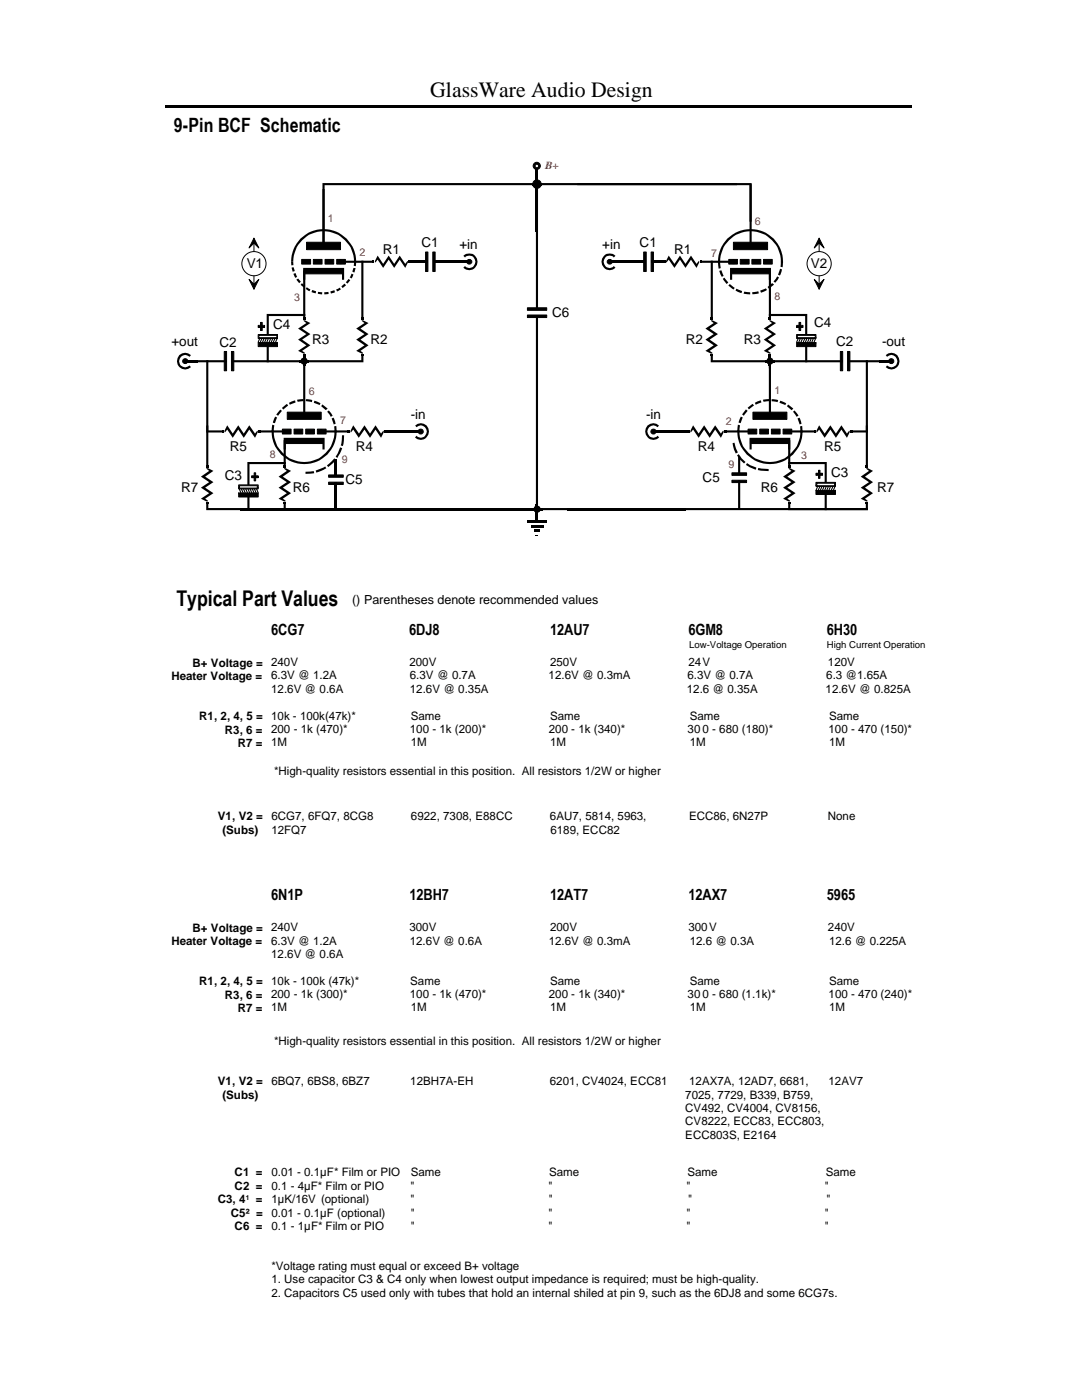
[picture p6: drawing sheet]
<svg xmlns="http://www.w3.org/2000/svg" width="216mm" height="279mm" viewBox="0 0 216 279" stroke-linecap="round" stroke-linejoin="round" font-family="sans-serif">
<path d="M32.9 21.3h149M122.9 52.2h11.1" fill="none" stroke="#000" stroke-width=".42"/>
<path d="M121.5 50.3h.4v3.9h-.4z" fill="#fff"/>
<path d="M121.7 52.2h2.4" fill="none" stroke="#000" stroke-width=".42"/>
<path d="M119.8 52h1.9v.5h-1.9z" fill="#fff"/>
<path d="M120.7 50.8a1.72 1.72 0 0 1 2.1 .3l-.3 .3a1.19 1.19 0 0 0-1.7 0 1.19 1.19 0 0 0 0 1.7 1.19 1.19 0 0 0 1.7 0l.3 .3a1.66 1.66 0 0 1-2.5-.1 1.66 1.66 0 0 1 .4-2.5z" fill="#000"/>
<g fill="#000" stroke="#000" stroke-width=".2">
<path d="M50.7 47.5l.9 2-.9-1-1 1z" fill-rule="evenodd"/>
<path d="M49.7 55.8l1 .9 .9-.9-.9 1.9z" fill-rule="evenodd"/>
<circle cx="121.7" cy="52.2" r=".49"/>
</g>
<path d="M50.7 47.5v10.2" fill="none" stroke="#000" stroke-width=".2"/>
<circle cx="50.7" cy="52.6" r="2.41" fill="#fff" stroke="#000" stroke-width=".2"/>
<g fill="#000">
<path d="M140.1 52h6v-.3h.5v1h-.5l.2-1 .3 .8h-6.5zM145.1 47.6a6.5 6.5 0 0 1 7.2-1.4 6.5 6.5 0 0 1 4 6.3h-.5a6.1 6.1 0 0 0-6-6.3 6.1 6.1 0 0 0-6.1 6.3h-.4a6.7 6.7 0 0 1 1.8-4.9zM143.3 52.3h.4l.1 1.2-.4 .1zM143.5 54.1l.4-.2 .5 1.2-.4 .1zM144.2 55.6l.4-.2 .7 1-.3 .3zM145.9 54h7.9v19.5h-.4v-19.1h-7.5zM145.7 53.5h8.1v2.3h-.4v-1.9h-7.3v1.9h-.4zM145.6 56.7l1 .7-.2 .4-1.1-.8zM149.6 36.7h.4v11.9l2.7 .3-5.8 .2v-.5h5.8v.5h-3.1zM146.9 57.6l1.2 .5-.1 .4-1.2-.5zM148.5 58.2l1.2 .1v.5l-1.2-.2zM115.2 36.5h34.8v7.7h-.4v-7.2h-34.4z"/>
<path d="M150.1 58.3l1.2-.2 .1 .4-1.3 .2zM151.7 58l1.1-.5 .2 .4-1.2 .5zM153.2 57.3l.9-.8 .3 .3-1 .8zM155.1 55.2l.3 .2-.7 1-.4-.2zM155.7 53.6l.3 .2-.4 1.2-.4-.2zM155.8 52h.5l-.1 1.3h-.5zM150.6 80.4l1.2-.5 .1 .4-1.1 .5zM152.2 79.8l1.3-.2v.5l-1.1 .1zM154 79.7l1.3 .1-.1 .5-1.2-.2zM143.9 85.9h6.1v-.3h.5v1h-.5l.2-1 .3 .7h-6.6zM147.1 85.9h.4a6.1 6.1 0 0 0 6.1 6.3 6.1 6.1 0 0 0 6.1-6.3h.4a6.5 6.5 0 0 1-6.5 6.7 6.5 6.5 0 0 1-6.5-6.7zM147.2 84.8l.5 .1-.2 1.2h-.4z"/>
<path d="M147.8 83.1l.4 .2-.4 1.2-.4-.2zM148.8 81.7l.4 .3-.8 1-.3-.3zM149.8 87.8h7.9v13.8h-.4v-13.3h-7.5zM149.6 87.4h8.1v2.3h-.4v-1.9h-7.3v1.9h-.4zM149.2 81.4l1-.8 .3 .3-1.1 .8zM153.4 71.6h.4v10.9l2.7 .2-5.8 .2v-.4h5.8v.4h-3.1zM155.7 80l1.2 .5-.2 .4-1.2-.5zM157.3 80.7l.9 .8-.3 .4-.9-.8zM158.2 82.2l.3-.3 .8 1-.3 .3zM159.1 83.5l.4-.1 .4 1.2-.3 .1zM159.6 85.1l.5-.1v1.3h-.4zM106.9 36.5h.5v64.9h65.8v.4h-66.3z"/>
</g>
<path d="M126.8 52.2h6.2M153.6 63.4v7.7" fill="none" stroke="#000" stroke-width=".42"/>
<g fill="#000" stroke="#000" stroke-width=".2">
<path d="M145.4 51.8h1.8v.9h-1.8z" fill-rule="evenodd"/>
<path d="M145.9 53.7h7.7v1h-7.7z" fill-rule="evenodd"/>
<path d="M146.3 48.3h6.9v1.5h-6.9z" fill-rule="evenodd"/>
<path d="M147.7 51.8h1.8v.9h-1.8z" fill-rule="evenodd"/>
<path d="M150 51.8h1.8v.9h-1.8z" fill-rule="evenodd"/>
<path d="M152.4 51.8h1.7v.9h-1.7z" fill-rule="evenodd"/>
<path d="M149.3 85.6h1.7v1h-1.7z" fill-rule="evenodd"/>
<path d="M149.7 87.6h7.8v.9h-7.8z" fill-rule="evenodd"/>
<path d="M150.2 82.3h6.8v1.4h-6.8z" fill-rule="evenodd"/>
<path d="M151.6 85.6h1.7v1h-1.7z" fill-rule="evenodd"/>
<path d="M153.9 85.6h1.8v1h-1.8z" fill-rule="evenodd"/>
<path d="M156.3 85.6h1.7v1h-1.7z" fill-rule="evenodd"/>
</g>
<path d="M151.7 66.7h3.9" fill="none" stroke="#fff" stroke-width=".2"/>
<path d="M153 63.9h1.3v6.7h-1.3z" fill="#fff"/>
<path d="M153.5 63.9l1.4 .6-1.7 1.1 1.7 1.1-1.7 1.1 1.7 1.1-1.7 1.1 .6 .4v.2l-1.4-.6 1.7-1.1-1.7-1.1 1.7-1.1-1.7-1.1 1.7-1.1z" fill-rule="evenodd" fill="#000"/>
<path d="M135.7 50.3v3.9" fill="none" stroke="#fff" stroke-width=".2"/>
<path d="M132.3 52.2h7.8" fill="none" stroke="#000" stroke-width=".42"/>
<path d="M132.9 51.6h6.6v1.3h-6.6z" fill="#fff"/>
<path d="M133.4 51l1.2 1.7 1.1-1.7 1.1 1.7 1.1-1.7 1.1 1.7 .4-.6h.1v.3l-.5 1.1-1.1-1.7-1.1 1.7-1.1-1.7-1.1 1.7-1.2-1.7-.5 .6z" fill-rule="evenodd" fill="#000"/>
<path d="M141.8 52h.4v19.9h34.9v.4h-35.3zM157.3 85.9h15.5v-14h.4v14.4h-15.9z" fill="#000"/>
<path d="M130.2 86.1h14.9" fill="none" stroke="#000" stroke-width=".42"/>
<path d="M168.1 71.4h1v1.4h-1z" fill="#fff"/>
<g fill="#000" stroke="#000" stroke-width=".2">
<path d="M167.7 70.1h.4v3.9h-.4z" fill-rule="evenodd"/>
<path d="M169.1 70.1h.5v3.9h-.5z" fill-rule="evenodd"/>
</g>
<path d="M140.5 84.2v3.9" fill="none" stroke="#fff" stroke-width=".2"/>
<path d="M137.2 86.1h7.7" fill="none" stroke="#000" stroke-width=".42"/>
<path d="M137.8 85.4h6.6v1.4h-6.6z" fill="#fff"/>
<path d="M138.3 84.9l1.1 1.6 1.1-1.6 1.1 1.6 1.1-1.6 1.1 1.6 .4-.5h.2v.3l-.6 1.1-1.1-1.7-1.1 1.7-1.1-1.7-1.1 1.7-1.1-1.7-.5 .6v-.3z" fill-rule="evenodd" fill="#000"/>
<path d="M165.7 84.2v3.9" fill="none" stroke="#fff" stroke-width=".2"/>
<path d="M162.3 86.1h7.8" fill="none" stroke="#000" stroke-width=".42"/>
<path d="M162.9 85.4h6.6v1.4h-6.6z" fill="#fff"/>
<g fill="#000">
<path d="M163.4 84.9l1.1 1.6 1.2-1.6 1.1 1.6 1.1-1.6 1.1 1.6 .4-.5h.1v.3l-.5 1.1-1.1-1.7-1.1 1.7-1.1-1.7-1.2 1.7-1.1-1.7-.5 .6v-.3z" fill-rule="evenodd"/>
<circle cx="153.6" cy="72.1" r=".45"/>
</g>
<path d="M153.1 71.5a.7 .7 0 0 1 1.1 .1 .7 .7 0 0 1-.3 1.1 .7 .7 0 0 1-.9-.6h.4l.2 .2 .3-.2-.3-.3-.2 .3h-.4zM153.4 71.1h.4v2h-.4zM152.7 71.9h1.9v.4h-1.9z" fill="#000"/>
<path d="M140.1 66.7h3.8" fill="none" stroke="#fff" stroke-width=".2"/>
<path d="M142 63.4v7.7" fill="none" stroke="#000" stroke-width=".42"/>
<path d="M141.4 63.9h1.3v6.7h-1.3z" fill="#fff"/>
<path d="M141.9 63.9h.3l1.1 .6-1.7 1.1 1.7 1.1-1.7 1.1 1.7 1.1-1.7 1.1 .6 .4v.2h-.3l-1.1-.6 1.6-1.1-1.6-1.1 1.6-1.1-1.6-1.1 1.6-1.1z" fill-rule="evenodd" fill="#000"/>
<path d="M155.6 96.2h3.8" fill="none" stroke="#fff" stroke-width=".2"/>
<path d="M157.5 92.9v7.7" fill="none" stroke="#000" stroke-width=".42"/>
<path d="M156.8 93.4h1.4v6.7h-1.4z" fill="#fff"/>
<path d="M157.4 93.4h.2l1.1 .6-1.6 1.1 1.6 1.1-1.6 1.1 1.6 1.1-1.6 1.1 .5 .4v.2h-.2l-1.1-.6 1.6-1.1-1.6-1.1 1.6-1.1-1.6-1.1 1.6-1.1z" fill-rule="evenodd" fill="#000"/>
<path d="M172.8 84.9h.4v16.9h-15.9v-.4h15.5z" fill="#000"/>
<path d="M171.1 96.2h3.8" fill="none" stroke="#fff" stroke-width=".2"/>
<path d="M173 92.9v7.7" fill="none" stroke="#000" stroke-width=".42"/>
<path d="M172.3 93.4h1.4v6.7h-1.4z" fill="#fff"/>
<path d="M172.8 93.4h.3l1.1 .6-1.6 1.1 1.6 1.1-1.6 1.1 1.6 1.1-1.6 1.1 .5 .4v.2l-1.4-.6 1.7-1.1-1.7-1.1 1.7-1.1-1.7-1.1 1.7-1.1z" fill-rule="evenodd" fill="#000"/>
<path d="M80.8 52.2h11.1M60.7 63.4v7.7M47.9 101.6h60.4" fill="none" stroke="#000" stroke-width=".42"/>
<g fill="#000">
<path d="M59.9 47.6a6.5 6.5 0 0 1 7.2-1.4 6.5 6.5 0 0 1 4 6h-.4a6.1 6.1 0 0 0-6.1-6.1 6.1 6.1 0 0 0-6.1 6.1h-.4a6.7 6.7 0 0 1 1.8-4.6zM58.1 52.2h.4v.7l-.4 .1zM58.2 53.4l.4-.1 .2 .8-.4 .1zM58.5 54.7l.5-.2 .3 .7-.4 .3zM59.1 55.8l.4-.2 .5 .6-.3 .3zM60.2 56.5l.7 .6-.2 .3-.7-.5zM61.2 57.3l.7 .4-.1 .4-.8-.4zM62.3 57.9l.8 .2-.1 .4-.9-.2zM63.5 58.3h.8v.5l-.9-.2zM64.3 36.5h82.8v.5h-82.3v11.6h-.5zM64.7 58.3h.8l.1 .4-.9 .1zM65.9 58.2l.8-.3 .1 .4-.8 .3z"/>
<path d="M64.3 37.7h.5v11.4l-3.1-.2 5.8-.3v.5h-5.8v-.5h2.6zM67.1 57.8l.7-.4 .2 .3-.7 .5zM60.5 54h8v.4h-7.6v11.4h-.4zM60.5 53.5h8.2v2.3h-.5v-1.9h-7.3v1.9h-.4zM68.1 57.2l.6-.6 .3 .3-.6 .6zM69.6 55.7l.3 .2-.6 .7-.3-.3zM70.1 54.6l.4 .2-.4 .8-.3-.3zM70.5 53.5h.5l-.3 .9-.4-.2zM70.7 52.2h.4l-.1 .9-.4-.1zM67.7 51.7h.5v1h-.5l.2-1 .3 .3h6.1v.5h-6.6zM57.7 80.4l1.1-.5h.1l.1 .4-1.2 .5zM59.3 79.8l1.3-.2v.5l-1.2 .1z"/>
<path d="M61 79.7l1.3 .1-.1 .5-1.2-.2zM54.2 85.9h.4a6.1 6.1 0 0 0 6.1 6.3 6.1 6.1 0 0 0 6.1-6.3h.4a6.5 6.5 0 0 1-6.5 6.7 6.5 6.5 0 0 1-6.5-6.7zM54.3 84.8l.4 .1-.1 1.2h-.4zM54.9 83.1l.4 .2-.4 1.2-.5-.1zM55.9 81.7l.4 .3-.8 1-.4-.2zM56.3 81.4l1-.8 .2 .4-1 .7zM60.5 71.6h.4v11.3l-3.1-.2 5.8-.2v.4h-5.8v-.4h2.7zM62.7 80l1.3 .5-.2 .4-1.2-.5zM56.6 87.8h8v.5h-7.6v13.3h-.4zM56.6 87.4h8.2v2.3h-.5v-1.9h-7.3v1.9h-.4zM64.3 80.7l1.1 .9-.4 .2-.9-.7zM65.3 82.2l.3-.3 .8 1.1-.4 .2z"/>
<path d="M66.2 83.5l.3-.1 .5 1.2-.4 .1zM66.7 85.1l.4-.1 .1 1.3h-.4zM63.9 85.6h.4v1h-.4l.2-1 .2 .3h6.1v.4h-6.5z"/>
</g>
<g fill="#000" stroke="#000" stroke-width=".2">
<path d="M60.2 51.8h1.8v.9h-1.8z" fill-rule="evenodd"/>
<path d="M62.5 51.8h1.8v.9h-1.8z" fill-rule="evenodd"/>
<path d="M64.9 51.8h1.7v.9h-1.7z" fill-rule="evenodd"/>
<path d="M61.2 48.3h6.7v1.5h-6.7z" fill-rule="evenodd"/>
<path d="M60.7 53.7h7.8v1h-7.8z" fill-rule="evenodd"/>
<path d="M67.2 51.8h1.7v.9h-1.7z" fill-rule="evenodd"/>
<path d="M56.3 85.6h1.8v1h-1.8z" fill-rule="evenodd"/>
<path d="M58.7 85.6h1.7v1h-1.7z" fill-rule="evenodd"/>
<path d="M61 85.6h1.7v1h-1.7z" fill-rule="evenodd"/>
<path d="M57.3 82.3h6.8v1.4h-6.8z" fill-rule="evenodd"/>
<path d="M56.8 87.6h7.8v.9h-7.8z" fill-rule="evenodd"/>
<path d="M63.3 85.6h1.8v1h-1.8z" fill-rule="evenodd"/>
</g>
<path d="M58.8 66.7h3.9" fill="none" stroke="#fff" stroke-width=".2"/>
<path d="M60 63.9h1.4v6.7h-1.4z" fill="#fff"/>
<path d="M60.6 63.9l1.3 .6-1.6 1.1 1.6 1.1-1.6 1.1 1.6 1.1-1.6 1.1 .5 .4v.2l-1.3-.6 1.6-1.1-1.6-1.1 1.6-1.1-1.6-1.1 1.6-1.1z" fill-rule="evenodd" fill="#000"/>
<path d="M77.6 50.3v3.9" fill="none" stroke="#fff" stroke-width=".2"/>
<path d="M74.3 52.2h7.7" fill="none" stroke="#000" stroke-width=".42"/>
<path d="M74.8 51.6h6.6v1.3h-6.6z" fill="#fff"/>
<path d="M75.4 51l1.1 1.7 1.1-1.7 1.1 1.7 1.1-1.7 1.1 1.7 .4-.6h.1v.3l-.5 1.1-1.1-1.7-1.1 1.7-1.1-1.7-1.1 1.7-1.1-1.7-.6 .6z" fill-rule="evenodd" fill="#000"/>
<path d="M37.3 71.9h34.8v-19.9h.4v20.3h-35.2zM41.1 71.9h.5v14h15.4v.4h-15.9z" fill="#000"/>
<path d="M69.2 86.1h15" fill="none" stroke="#000" stroke-width=".42"/>
<path d="M45.2 71.4h1v1.4h-1z" fill="#fff"/>
<g fill="#000" stroke="#000" stroke-width=".2">
<path d="M44.7 70.1h.5v3.9h-.5z" fill-rule="evenodd"/>
<path d="M46.2 70.1h.5v3.9h-.5z" fill-rule="evenodd"/>
</g>
<path d="M72.7 84.2v3.9" fill="none" stroke="#fff" stroke-width=".2"/>
<path d="M69.4 86.1h7.7" fill="none" stroke="#000" stroke-width=".42"/>
<path d="M69.9 85.4h6.7v1.4h-6.7z" fill="#fff"/>
<path d="M70.5 84.9l1.1 1.6 1.1-1.6 1.1 1.6 1.1-1.6 1.1 1.6 .5-.5h.1v.3l-.6 1.1-1.1-1.7-1.1 1.7-1.1-1.7-1.1 1.7-1.1-1.7-.6 .6v-.3z" fill-rule="evenodd" fill="#000"/>
<path d="M48.6 84.2v3.9" fill="none" stroke="#fff" stroke-width=".2"/>
<path d="M44.2 86.1h7.8" fill="none" stroke="#000" stroke-width=".42"/>
<path d="M44.8 85.4h6.6v1.4h-6.6z" fill="#fff"/>
<g fill="#000">
<path d="M45.3 84.9l1.1 1.6 1.1-1.6 1.1 1.6 1.1-1.6 1.2 1.6 .4-.5h.1v.3l-.5 1.1-1.2-1.7-1.1 1.7-1.1-1.7-1.1 1.7-1.1-1.7-.4 .6-.1-.1z" fill-rule="evenodd"/>
<circle cx="60.7" cy="72.1" r=".46"/>
</g>
<path d="M59.7 71.9h2v.4h-2zM60.2 71.5a.72 .72 0 0 1 1.1 .1 .72 .72 0 0 1-.4 1.1 .72 .72 0 0 1-.9-.6h.4l.3 .2 .3-.2-.3-.3-.3 .3h-.4zM60.5 71.1h.4v2h-.4z" fill="#000"/>
<path d="M70.4 66.7h3.9" fill="none" stroke="#fff" stroke-width=".2"/>
<path d="M72.3 63.4v7.7" fill="none" stroke="#000" stroke-width=".42"/>
<path d="M71.6 63.9h1.4v6.7h-1.4z" fill="#fff"/>
<path d="M72.2 63.9l1.3 .6-1.6 1.1 1.6 1.1-1.6 1.1 1.6 1.1-1.6 1.1 .5 .4v.2l-1.3-.6 1.6-1.1-1.6-1.1 1.6-1.1-1.6-1.1 1.6-1.1z" fill-rule="evenodd" fill="#000"/>
<path d="M54.9 96.2h3.9" fill="none" stroke="#fff" stroke-width=".2"/>
<path d="M56.8 92.9v7.7" fill="none" stroke="#000" stroke-width=".42"/>
<path d="M56.1 93.4h1.4v6.7h-1.4z" fill="#fff"/>
<path d="M56.7 93.4h.3l1.1 .6-1.7 1.1 1.7 1.1-1.7 1.1 1.7 1.1-1.7 1.1 .6 .4v.2h-.3l-1.1-.6 1.6-1.1-1.6-1.1 1.6-1.1-1.6-1.1 1.6-1.1z" fill-rule="evenodd" fill="#000"/>
<path d="M41.1 84.9h.5v16.5h15.4v.4h-15.9z" fill="#000"/>
<path d="M39.4 96.2h3.9" fill="none" stroke="#fff" stroke-width=".2"/>
<path d="M41.4 92.9v7.7" fill="none" stroke="#000" stroke-width=".42"/>
<path d="M40.7 93.4h1.3v6.7h-1.3z" fill="#fff"/>
<path d="M41.2 93.4h.3l1.1 .6-1.7 1.1 1.7 1.1-1.7 1.1 1.7 1.1-1.7 1.1 .6 .4v.2h-.3l-1.1-.6 1.6-1.1-1.6-1.1 1.6-1.1-1.6-1.1 1.6-1.1z" fill-rule="evenodd" fill="#000"/>
<path d="M113.2 101.6h23.7" fill="none" stroke="#000" stroke-width=".42"/>
<path d="M93.4 50.3h.4v3.9h-.4z" fill="#fff"/>
<path d="M91.2 52.2h2.4" fill="none" stroke="#000" stroke-width=".42"/>
<path d="M93.6 52h1.9v.5h-1.9z" fill="#fff"/>
<path d="M92.5 51.1a1.67 1.67 0 0 1 2.3 0 1.67 1.67 0 0 1 0 2.3 1.67 1.67 0 0 1-2.3 0l.3-.3a1.21 1.21 0 0 0 1.7 0 1.21 1.21 0 0 0 0-1.7 1.21 1.21 0 0 0-1.7 0z" fill="#000"/>
<circle cx="93.7" cy="52.2" r=".49" fill="#000" stroke="#000" stroke-width=".2"/>
<path d="M36.8 70.1h.4v3.9h-.4z" fill="#fff"/>
<path d="M37 72.1h2.4" fill="none" stroke="#000" stroke-width=".42"/>
<path d="M35.1 71.9h1.9v.4h-1.9z" fill="#fff"/>
<path d="M35.8 70.9a1.69 1.69 0 0 1 2.3 0l-.3 .3a1.24 1.24 0 0 0-1.7 0 1.24 1.24 0 0 0 0 1.7 1.24 1.24 0 0 0 1.7 0l.3 .4a1.68 1.68 0 0 1-2.3-.1 1.68 1.68 0 0 1 0-2.3z" fill="#000"/>
<circle cx="37" cy="72.1" r=".5" fill="#000" stroke="#000" stroke-width=".2"/>
<path d="M128.9 51.6h1v1.3h-1z" fill="#fff"/>
<g fill="#000" stroke="#000" stroke-width=".2">
<path d="M128.4 50.3h.5v3.9h-.5z" fill-rule="evenodd"/>
<path d="M129.9 50.3h.5v3.9h-.5z" fill-rule="evenodd"/>
</g>
<path d="M85.4 51.6h1v1.3h-1z" fill="#fff"/>
<g fill="#000" stroke="#000" stroke-width=".2">
<path d="M84.9 50.3h.5v3.9h-.5z" fill-rule="evenodd"/>
<path d="M86.4 50.3h.4v3.9h-.4z" fill-rule="evenodd"/>
</g>
<path d="M177.6 70.1h.5v3.9h-.5z" fill="#fff"/>
<path d="M175.4 72.1h2.4" fill="none" stroke="#000" stroke-width=".42"/>
<path d="M177.8 71.9h1.9v.4h-1.9z" fill="#fff"/>
<path d="M176.7 70.9a1.64 1.64 0 0 1 2.3 0 1.64 1.64 0 0 1 0 2.3 1.64 1.64 0 0 1-2.3 .1l.3-.4a1.21 1.21 0 0 0 1.7 0 1.21 1.21 0 0 0 0-1.7 1.21 1.21 0 0 0-1.7 0zM157.3 92.2h7.7v9.6h-.5v-9.2h-7.2z" fill="#000"/>
<circle cx="177.8" cy="72.1" r=".5" fill="#000" stroke="#000" stroke-width=".2"/>
<path d="M162.8 96.8h4v1.4h-4z" fill-rule="evenodd" fill="#fff"/>
<path d="M162.8 94.4h1.3v.5h-1.3zM162.9 96.8l-.1 .1M163.3 96.8l-.5 1.1M163.7 96.8l-.5 1.4M164.1 96.8l-.5 1.4M164.5 96.8l-.5 1.4M165 96.8l-.6 1.4M165.4 96.8l-.6 1.4M165.8 96.8l-.5 1.4M166.3 96.8l-.6 1.4M166.7 96.8l-.5 1.4M166.7 97.8l-.1 .4" fill="none" stroke="#000" stroke-width=".2"/>
<g fill="#000" stroke="#000" stroke-width=".2">
<path d="M163.3 93.9h.3v1.6h-.3z" fill-rule="evenodd"/>
<path d="M162.8 96.3h3.9v.8h-3.9z" fill-rule="evenodd"/>
<path d="M162.8 97.9h3.9v.8h-3.9z" fill-rule="evenodd"/>
</g>
<path d="M162.9 94.5h1.2v.4h-1.2z" fill="#000"/>
<path d="M163 96.4h3.5v.5h-3.5z" fill-rule="evenodd" fill="#fff" stroke="#000" stroke-width=".2"/>
<path d="M153.4 62.7h7.7v9.6h-.4v-9.2h-7.3z" fill="#000"/>
<path d="M159 67.3h3.9v1.4h-3.9z" fill-rule="evenodd" fill="#fff"/>
<path d="M159 64.9h1.2v.5h-1.2zM159.4 67.3l-.4 1M159.8 67.3l-.5 1.3M160.2 67.3l-.5 1.3M160.7 67.3l-.6 1.3M161.1 67.3l-.5 1.3M161.5 67.3l-.5 1.3M162 67.3l-.6 1.3M162.4 67.3l-.6 1.3M162.8 67.3l-.5 1.3M162.8 68.4l-.1 .2" fill="none" stroke="#000" stroke-width=".2"/>
<g fill="#000" stroke="#000" stroke-width=".2">
<path d="M159.4 64.3h.4v1.7h-.4z" fill-rule="evenodd"/>
<path d="M159 66.8h3.8v.8h-3.8z" fill-rule="evenodd"/>
<path d="M159 68.4h3.8v.8h-3.8z" fill-rule="evenodd"/>
</g>
<path d="M159 65h1.2v.4h-1.2z" fill="#000"/>
<path d="M159.1 66.9h3.6v.5h-3.6z" fill-rule="evenodd" fill="#fff" stroke="#000" stroke-width=".2"/>
<path d="M163.4 47.5v10.2" fill="none" stroke="#000" stroke-width=".2"/>
<g fill="#000" stroke="#000" stroke-width=".2">
<path d="M163.4 47.5l1 2-1-1-.9 1z" fill-rule="evenodd"/>
<path d="M162.5 55.8l.9 .9 1-.9-1 1.9z" fill-rule="evenodd"/>
</g>
<circle cx="163.5" cy="52.6" r="2.41" fill="#fff" stroke="#000" stroke-width=".2"/>
<path d="M53.2 62.7h7.7v.4h-7.3v9.2h-.4z" fill="#000"/>
<path d="M51.5 67.3h3.9v1.4h-3.9z" fill-rule="evenodd" fill="#fff"/>
<path d="M51.5 64.9h1.3v.5h-1.3zM51.9 67.3l-.4 1M52.4 67.3l-.6 1.3M52.8 67.3l-.6 1.3M53.2 67.3l-.5 1.3M53.6 67.3l-.5 1.3M54.1 67.3l-.5 1.3M54.5 67.3l-.5 1.3M54.9 67.3l-.5 1.3M55.4 67.3l-.5 1.3M55.4 68.4l-.1 .2" fill="none" stroke="#000" stroke-width=".2"/>
<g fill="#000" stroke="#000" stroke-width=".2">
<path d="M52 64.3h.3v1.7h-.3z" fill-rule="evenodd"/>
<path d="M51.5 66.8h3.9v.8h-3.9z" fill-rule="evenodd"/>
<path d="M51.5 68.4h3.9v.8h-3.9z" fill-rule="evenodd"/>
</g>
<path d="M51.6 65h1.2v.4h-1.2z" fill="#000"/>
<path d="M51.6 66.9h3.6v.5h-3.6z" fill-rule="evenodd" fill="#fff" stroke="#000" stroke-width=".2"/>
<path d="M49.4 92.2h7.6v.4h-7.2v9.2h-.4z" fill="#000"/>
<path d="M47.6 97.3h4v1.4h-4z" fill-rule="evenodd" fill="#fff"/>
<path d="M47.6 97.3l.6 1.3M47.6 98.3l.2 .3M48 97.3l.6 1.3M48.5 97.3l.6 1.3M48.9 97.3l.6 1.3M49.4 97.3l.5 1.3M49.8 97.3l.5 1.3M50.2 95h1.3v.3h-1.3zM50.2 97.3l.6 1.3M50.7 97.3l.5 1.3M51.1 97.3l.4 1.1M51.5 97.3h.1" fill="none" stroke="#000" stroke-width=".2"/>
<g fill="#000" stroke="#000" stroke-width=".2">
<path d="M47.6 96.8h3.9v.8h-3.9z" fill-rule="evenodd"/>
<path d="M47.6 98.4h3.9v.8h-3.9z" fill-rule="evenodd"/>
<path d="M50.7 94.4h.3v1.6h-.3z" fill-rule="evenodd"/>
</g>
<path d="M50.2 95h1.3v.3h-1.3z" fill="#000"/>
<path d="M47.8 96.9h3.6v.5h-3.6z" fill-rule="evenodd" fill="#fff" stroke="#000" stroke-width=".2"/>
<path d="M107.1 33.1v13M105.2 104h3.9M105.9 105h2.5M107.1 101.1v2.9" fill="none" stroke="#000" stroke-width=".42"/>
<path d="M106.6 105.7h1.1v.5h-1.1zM106.9 106.8h.5v.1h-.5z" fill="#000"/>
<path d="M106.5 61.9h1.3v1h-1.3z" fill="#fff"/>
<g fill="#000" stroke="#000" stroke-width=".2">
<path d="M105.2 62.9h3.9v.5h-3.9z" fill-rule="evenodd"/>
<path d="M105.2 61.4h3.9v.5h-3.9z" fill-rule="evenodd"/>
<circle cx="107.1" cy="33.1" r=".72"/>
</g>
<circle cx="107.1" cy="33.1" r=".36" fill="#fff" stroke="#000" stroke-width=".2"/>
<circle cx="107.1" cy="36.7" r=".85" fill="#000" stroke="#000" stroke-width=".2"/>
<path d="M106.2 36.5h1.9v.5h-1.9zM106.9 35.8h.5v1.9h-.5zM146.2 88.4l.4-.1 .6 2-.4 .2-.4-.8zM147.3 91h.2l.2 .1v10.3l-.2 .2-.2-.2zM147.1 90.9l.3-.3 .6 .9 .8 .7-.3 .3-.8-.8zM149.1 92.4l.6 .4 1.2 .5-.1 .4-2-.9zM151.3 93.4l2.1 .2v.4l-2.2-.2z" fill="#000"/>
<path d="M146.8 94.9h1.4v.9h-1.4z" fill="#fff"/>
<g fill="#000" stroke="#000" stroke-width=".2">
<path d="M146 94.4h3v.5h-3z" fill-rule="evenodd"/>
<path d="M146 95.8h3v.5h-3z" fill-rule="evenodd"/>
</g>
<path d="M67 91.6v10.2" fill="none" stroke="#000" stroke-width=".42"/>
<path d="M66.3 95.2h1.4v1h-1.4z" fill="#fff"/>
<g fill="#000" stroke="#000" stroke-width=".2">
<path d="M65.6 94.8h2.9v.4h-2.9z" fill-rule="evenodd"/>
<path d="M65.6 96.2h2.9v.5h-2.9z" fill-rule="evenodd"/>
</g>
<path d="M61 94.1l1.6-.1 .1 .4-1.7 .2zM63 93.9l1.9-.8 .2 .4-2 .8zM65.2 92.9l1.5-1.4 .4 .2-1.6 1.5zM67.9 89.3l.4 .2-1 1.9-.3-.3zM68.2 86.9h.5l-.3 2.1-.4-.1z" fill="#000"/>
<path d="M83.7 84.2h.5v3.9h-.5z" fill="#fff"/>
<path d="M81.5 86.1h2.4" fill="none" stroke="#000" stroke-width=".42"/>
<path d="M83.9 85.9h2v.4h-2z" fill="#fff"/>
<path d="M82.8 84.9a1.64 1.64 0 0 1 2.3 .1 1.64 1.64 0 0 1 0 2.3 1.64 1.64 0 0 1-2.3 0l.3-.3a1.19 1.19 0 0 0 1.7-.1 1.19 1.19 0 0 0 0-1.7 1.19 1.19 0 0 0-1.7 .1z" fill="#000"/>
<circle cx="84" cy="86.1" r=".5" fill="#000" stroke="#000" stroke-width=".2"/>
<path d="M130.2 84.2h.4v3.9h-.4z" fill="#fff"/>
<path d="M130.4 86.1h2.4" fill="none" stroke="#000" stroke-width=".42"/>
<path d="M128.4 85.9h2v.4h-2z" fill="#fff"/>
<path d="M129.2 84.9a1.63 1.63 0 0 1 2.3 0l-.3 .4a1.19 1.19 0 0 0-1.6-.1 1.19 1.19 0 0 0-.1 1.7 1.19 1.19 0 0 0 1.7 .1l.3 .3a1.66 1.66 0 0 1-2.3 0 1.66 1.66 0 0 1 0-2.4zM106.6 101.1a.72 .72 0 0 1 1.2 .1 .72 .72 0 0 1-.4 1 .72 .72 0 0 1-.9-.6h.4l.2 .3 .3-.2v-.3l-.3-.1-.2 .3h-.4zM106.9 100.6h.5v2h-.5zM106.2 101.4h1.9v.4h-1.9z" fill="#000"/>
<circle cx="130.4" cy="86.1" r=".5" fill="#000" stroke="#000" stroke-width=".2"/>
<circle cx="107.1" cy="101.6" r=".46" fill="#000"/>
<text font-size="4.4" x="85.9" y="19.3">GlassWare Audio Design</text>
<text font-size="4.3" x="35.2" y="120.9">Typical Part Values</text>
<text font-size="3.9" x="34.7" y="26.4">9-Pin BCF Schematic</text>
<g font-size="3.1">
<text x="54.1" y="126.7">6CG7</text>
<text x="81.7" y="126.7">6DJ8</text>
<text x="109.8" y="126.7">12AU7</text>
<text x="137.4" y="126.7">6GM8</text>
<text x="165" y="126.7">6H30</text>
<text x="54.1" y="179.7">6N1P</text>
<text x="81.7" y="179.7">12BH7</text>
<text x="109.8" y="179.7">12AT7</text>
<text x="137.4" y="179.7">12AX7</text>
<text x="165" y="179.7">5965</text>
</g>
<g font-size="2.7">
<text x="49.2" y="53.5">V1</text>
<text x="76.4" y="50.7">R1</text>
<text x="84.1" y="49.3">C1</text>
<text x="91.7" y="49.7">+in</text>
<text x="120.2" y="49.7">+in</text>
<text x="127.6" y="49.3">C1</text>
<text x="134.5" y="50.7">R1</text>
<text x="161.8" y="53.5">V2</text>
<text x="54.5" y="65.7">C4</text>
<text x="110.2" y="63.3">C6</text>
<text x="162.5" y="65.2">C4</text>
<text x="34.2" y="69.1">+out</text>
<text x="43.8" y="69.2">C2</text>
<text x="62.3" y="68.6">R3</text>
<text x="73.9" y="68.6">R2</text>
<text x="136.8" y="68.6">R2</text>
<text x="148.4" y="68.6">R3</text>
<text x="166.8" y="69.1">C2</text>
<text x="176" y="69.1">-out</text>
<text x="82" y="83.7">-in</text>
<text x="128.9" y="83.7">-in</text>
<text x="45.8" y="89.9">R5</text>
<text x="71" y="89.9">R4</text>
<text x="139.2" y="89.9">R4</text>
<text x="164.4" y="89.9">R5</text>
<text x="44.9" y="95.8">C3</text>
<text x="165.9" y="95.2">C3</text>
<text x="36.2" y="98.1">R7</text>
<text x="58.4" y="98.1">R6</text>
<text x="68.9" y="96.6">C5</text>
<text x="140.2" y="96.2">C5</text>
<text x="151.8" y="98.1">R6</text>
<text x="175" y="98.1">R7</text>
</g>
<text font-size="2.5" x="70.3" y="120.5">() Parentheses denote recommended values</text>
<g font-size="2.3">
<text x="34.2" y="135.7">Heater Voltage =</text>
<text x="38.4" y="133.1">B+ Voltage = 240V</text>
<text x="54.1" y="135.6">6.3V @ 1.2A</text>
<text x="81.7" y="132.9">200V</text>
<text x="81.8" y="135.6">6.3V @ 0.7A</text>
<text x="109.5" y="135.6">12.6V @ 0.3mA</text>
<text x="109.8" y="132.9">250V</text>
<text x="137.2" y="135.6">6.3V @ 0.7A</text>
<text x="137.4" y="132.9">24V</text>
<text x="164.9" y="135.6">6.3 @1.65A</text>
<text x="165.2" y="132.9">120V</text>
<text x="39.8" y="143.7">R1, 2, 4, 5 =</text>
<text x="54.1" y="138.3">12.6V @ 0.6A</text>
<text x="54.1" y="143.6">10k - 100k(47k)*</text>
<text x="81.8" y="138.3">12.6V @ 0.35A</text>
<text x="82" y="143.6">Same</text>
<text x="109.8" y="143.6">Same</text>
<text x="137" y="138.3">12.6 @ 0.35A</text>
<text x="137.6" y="143.6">Same</text>
<text x="164.7" y="138.3">12.6V @ 0.825A</text>
<text x="165.4" y="143.6">Same</text>
<text x="44.9" y="146.4">R3, 6 =</text>
<text x="47.5" y="149.1">R7 =</text>
<text x="54.1" y="146.3">200 - 1k (470)*</text>
<text x="54.1" y="148.9">1M</text>
<text x="81.8" y="146.3">100 - 1k (200)*</text>
<text x="82" y="148.9">1M</text>
<text x="109.5" y="146.3">200 - 1k (340)*</text>
<text x="109.8" y="148.9">1M</text>
<text x="137.2" y="146.3">300 - 680 (180)*</text>
<text x="137.6" y="148.9">1M</text>
<text x="165.3" y="146.3">100 - 470 (150)*</text>
<text x="165.4" y="148.9">1M</text>
<text x="54.7" y="154.7">*High-quality resistors essential in this position. All resistors 1/2W or higher</text>
<text x="43.5" y="163.7">V1, V2 =</text>
<text x="44.4" y="166.4">(Subs)</text>
<text x="54.1" y="163.7">6CG7, 6FQ7, 8CG8</text>
<text x="54.1" y="166.4">12FQ7</text>
<text x="82" y="163.7">6922, 7308, E88CC</text>
<text x="109.7" y="163.7">6AU7, 5814, 5963,</text>
<text x="109.8" y="166.4">6189, ECC82</text>
<text x="137.5" y="163.7">ECC86, 6N27P</text>
<text x="165.2" y="163.7">None</text>
<text x="38.4" y="186">B+ Voltage = 240V</text>
<text x="81.7" y="185.8">300V</text>
<text x="109.8" y="185.8">200V</text>
<text x="137.4" y="185.8">300V</text>
<text x="165.2" y="185.8">240V</text>
<text x="34.2" y="188.6">Heater Voltage =</text>
<text x="54.1" y="191.2">12.6V @ 0.6A</text>
<text x="54.1" y="188.5">6.3V @ 1.2A</text>
<text x="81.8" y="188.5">12.6V @ 0.6A</text>
<text x="109.5" y="188.5">12.6V @ 0.3mA</text>
<text x="137.6" y="188.5">12.6 @ 0.3A</text>
<text x="165.4" y="188.5">12.6 @ 0.225A</text>
<text x="39.8" y="196.6">R1, 2, 4, 5 =</text>
<text x="54.1" y="196.5">10k - 100k (47k)*</text>
<text x="81.8" y="196.5">Same</text>
<text x="109.8" y="196.5">Same</text>
<text x="137.6" y="196.5">Same</text>
<text x="165.4" y="196.5">Same</text>
<text x="44.9" y="199.3">R3, 6 =</text>
<text x="47.5" y="202">R7 =</text>
<text x="54.1" y="199.2">200 - 1k (300)*</text>
<text x="54.1" y="201.8">1M</text>
<text x="81.8" y="199.2">100 - 1k (470)*</text>
<text x="82" y="201.8">1M</text>
<text x="109.5" y="199.2">200 - 1k (340)*</text>
<text x="109.8" y="201.8">1M</text>
<text x="137.2" y="199.2">300 - 680 (1.1k)*</text>
<text x="137.6" y="201.8">1M</text>
<text x="165.3" y="199.2">100 - 470 (240)*</text>
<text x="165.4" y="201.8">1M</text>
<text x="54.7" y="208.6">*High-quality resistors essential in this position. All resistors 1/2W or higher</text>
<text x="43.5" y="216.6">V1, V2 =</text>
<text x="44.4" y="219.3">(Subs)</text>
<text x="54.1" y="216.6">6BQ7, 6BS8, 6BZ7</text>
<text x="81.9" y="216.6">12BH7A-EH</text>
<text x="109.7" y="216.6">6201, CV4024, ECC81</text>
<text x="136.7" y="221.9">CV492, CV4004, CV8156,</text>
<text x="136.7" y="219.3">7025, 7729, B339, B759,</text>
<text x="137.5" y="216.6">12AX7A, 12AD7, 6681,</text>
<text x="165.3" y="216.6">12AV7</text>
<text x="136.7" y="227.2">ECC803S, E2164</text>
<text x="136.7" y="224.6">CV8222, ECC83, ECC803,</text>
<text x="46.8" y="234.8">C1 =</text>
<text x="46.8" y="237.4">C2 =</text>
<text x="54.1" y="234.8">0.01 - 0.1µF* Film or PIO</text>
<text x="54.1" y="237.4">0.1 - 4µF* Film or PIO</text>
<text x="81.9" y="237.4">&quot;</text>
<text x="81.9" y="234.8">Same</text>
<text x="109.5" y="237.4">&quot;</text>
<text x="109.6" y="234.8">Same</text>
<text x="137" y="237.4">&quot;</text>
<text x="137.2" y="234.8">Same</text>
<text x="164.6" y="237.4">&quot;</text>
<text x="164.8" y="234.8">Same</text>
<text x="43.5" y="240.1">C3, 4</text>
<text x="46.1" y="242.8">C5² =</text>
<text x="46.8" y="245.4">C6 =</text>
<text x="51.1" y="240.1">=</text>
<text x="54.1" y="240.1">1µK/16V (optional)</text>
<text x="54.1" y="242.8">0.01 - 0.1µF (optional)</text>
<text x="54.1" y="245.4">0.1 - 1µF* Film or PIO</text>
<text x="81.9" y="240.1">&quot;</text>
<text x="81.9" y="245.4">&quot;</text>
<text x="81.9" y="242.8">&quot;</text>
<text x="109.5" y="245.4">&quot;</text>
<text x="109.5" y="242.8">&quot;</text>
<text x="109.5" y="240.1">&quot;</text>
<text x="137" y="245.4">&quot;</text>
<text x="137" y="242.8">&quot;</text>
<text x="137.3" y="240.1">&quot;</text>
<text x="164.6" y="242.8">&quot;</text>
<text x="164.6" y="245.4">&quot;</text>
<text x="164.9" y="240.1">&quot;</text>
<text x="54.1" y="253.4">*Voltage rating must equal or exceed B+ voltage</text>
<text x="54.1" y="256.1">1. Use capacitor C3 &amp; C4 only when lowest output impedance is required; must be high-quality.</text>
<text x="54.1" y="258.8">2. Capacitors C5 used only with tubes that hold an internal shiled at pin 9, such as the 6DJ8 and some 6CG7s.</text>
</g>
<g font-size="2.2" fill="#f00">
<text x="108.8" y="33.8">B+</text>
<text x="65.4" y="44.3">1</text>
<text x="150.6" y="45">6</text>
<text x="71.8" y="51">2</text>
<text x="141.9" y="51.2">7</text>
<text x="154.5" y="59.9">8</text>
<text x="58.7" y="60.2">3</text>
<text x="61.6" y="78.9">6</text>
<text x="154.5" y="78.7">1</text>
<text x="67.9" y="84.6">7</text>
<text x="144.8" y="84.9">2</text>
<text x="53.8" y="91.4">8</text>
<text x="68.2" y="92.3">9</text>
<text x="145.3" y="93.3">9</text>
<text x="159.9" y="91.6">3</text>
</g>
<g font-size="1.9">
<text x="137.5" y="129.2">Low-Voltage Operation</text>
<text x="165" y="129.2">High Current Operation</text>
</g>
<text font-size="1.4" x="49" y="239.4">1</text>
</svg>
